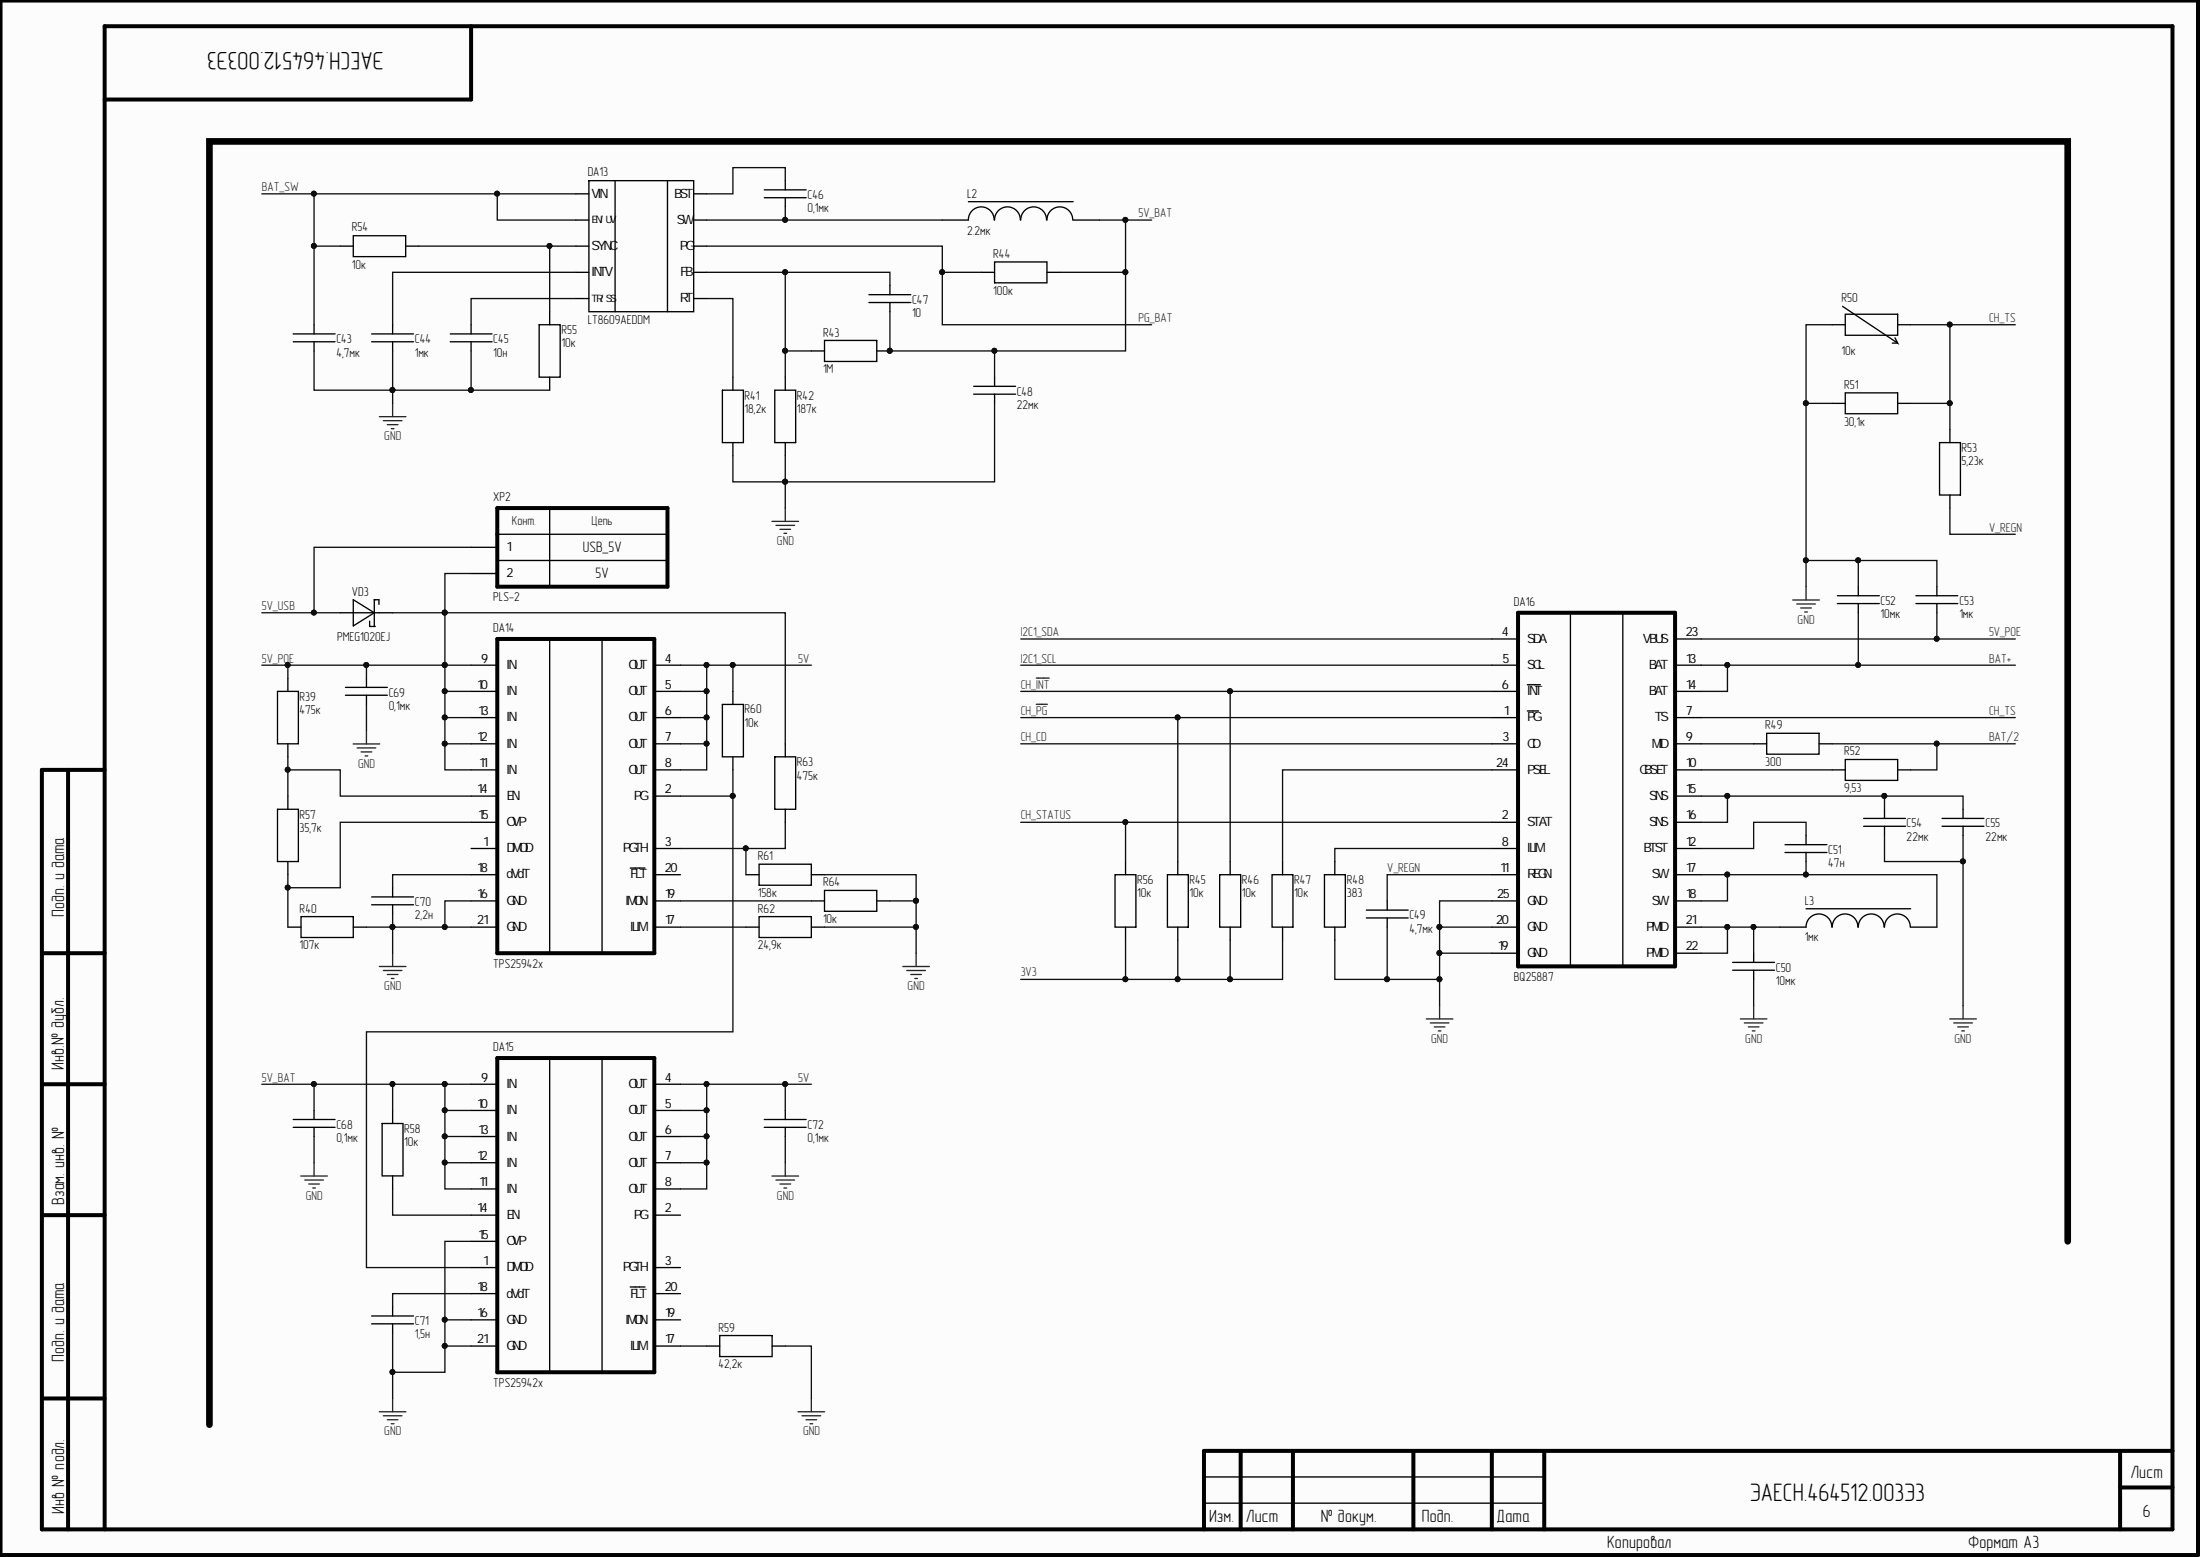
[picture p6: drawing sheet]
<svg xmlns="http://www.w3.org/2000/svg" width="420mm" height="297mm" viewBox="0 0 420 297" stroke-linecap="round" stroke-linejoin="round" font-family="sans-serif">
<path d="M0 0h419.5v296.7h-419.5z" fill="#fcfcfc"/>
<g fill="none" stroke="#000" stroke-width=".76">
<path d="M.1 .1h419.3v296.6h-419.3zM89.9 5v14h-69.9M94.9 96.9h32.5v15h-32.5zM289.7 116.9h29.9v67.5h-29.9zM94.9 121.9h30v59.9h-30zM13 146.9v144.9M20 146.9h-12v144.9h406.6v-286.8h-394.6v286.8M8 181.8h12M8 206.8h12M94.9 201.8h30v60h-30zM8 231.8h12M8 266.8h12"/>
<path d="M236.7 276.8v15M246.7 276.8v15M269.7 276.8v15M284.7 276.8v15M294.7 276.8v15M404.6 276.8v15M414.6 276.8h-184.9v15M404.6 283.8h10"/>
</g>
<g fill="none" stroke="#000" stroke-width=".25">
<path d="M109.9 37h2.5M112.4 34.5h20v25h-20zM117.4 34.5v25M127.4 34.5v25M132.4 37h2.5M145.8 37.7h8M145.8 36.2h8M149.8 34.5v1.7M149.8 37.7v1.8M184.8 38.5h20M64.9 47h2.5M67.4 45h10v4h-10z"/>
<path d="M77.4 47h2.5M104.9 59.5v2.5M109.9 57h2.5M109.9 42h2.5M109.9 52h2.5M109.9 47h2.5M132.4 57h2.5M132.4 42h2.5M132.4 52h2.5M132.4 47h2.5M165.8 56.2h8M165.8 57.7h8"/>
<path d="M169.8 54.5v1.7M169.8 57.7v1.8M187.3 52h2.5M189.7 42a2.46 2.46 0 0 0-2.5-2.5 2.46 2.46 0 0 0-2.4 2.5h-5M189.8 50h10v4h-10zM194.7 42a2.46 2.46 0 0 0-2.5-2.5 2.46 2.46 0 0 0-2.4 2.5M199.7 42a2.46 2.46 0 0 0-2.5-2.5 2.46 2.46 0 0 0-2.4 2.5M199.8 52h2.5M204.7 42a2.46 2.46 0 0 0-2.5-2.5 2.46 2.46 0 0 0-2.4 2.5M204.8 42h5M351.6 58.5l10.5 7-.5-1.1M352.1 59.9h10v4.1h-10z"/>
<path d="M55.9 65.2h8M55.9 63.7h8M59.9 62v1.7M59.9 65.2v1.8M70.9 65.2h8M70.9 63.7h8M74.9 62v1.7M74.9 65.2v1.8M85.9 65.2h8M85.9 63.7h8M89.9 62v1.7M89.9 65.2v1.8"/>
<path d="M102.9 62h4v10h-4zM104.9 72v2.4M137.8 74.4h4.1v10h-4.1zM139.9 72v2.4M147.8 74.4h4v10h-4zM149.8 72v2.4M154.8 67h2.5M157.3 64.9h10v4.1h-10zM167.3 67h2.5M185.8 75.2h8M185.8 73.7h8M189.8 72v1.7"/>
<path d="M189.8 75.2v1.8M349.6 77h2.5M349.6 62h2.5M352.1 74.9h10v4h-10zM361.1 65.5h1M362.1 77h2.5M362.1 62h2.5M104.9 96.9v15M139.9 84.4v2.5M149.8 84.4v2.5M370.1 84.4h4v10h-4zM372.1 81.9v2.5"/>
<path d="M372.1 94.4v2.5M64.9 116.9h10M67.4 114.4l4 2.5-4 2.5zM70.5 118.5v1h.9M71.4 119.5h.1M71.4 114.4h.1M71.4 114.4v5M71.4 114.4h.9v.9M89.9 109.4h5M89.9 104.4h5M94.9 101.9h32.5M94.9 106.9h32.5"/>
<path d="M299.7 116.9v67.5M309.7 116.9v67.5M350.6 115.2h8M350.6 113.7h8M354.6 111.9v1.8M354.6 115.2v1.7M365.6 115.2h8M365.6 113.7h8M369.6 111.9v1.8M369.6 115.2v1.7M53 131.9h3.9v10h-3.9zM54.9 129.4v2.5"/>
<path d="M65.9 132.6h8M65.9 131.1h8M69.9 129.4v1.7M69.9 132.6v1.8M89.9 136.9h5M89.9 126.9h5M89.9 131.9h5M104.9 121.9v59.9M114.9 121.9v59.9M124.9 136.9h5M124.9 126.9h5M124.9 131.9h5"/>
<path d="M137.8 134.4h4.1v10h-4.1zM139.9 131.9v2.5M284.7 136.9h5M284.7 121.9h5M284.7 126.9h5M284.7 131.9h5M291.4 135.6h2.2M291.4 130.6h2.5M319.6 136.9h5M319.6 121.9h5M319.6 126.9h5M319.6 131.9h5"/>
<path d="M337.1 139.9h10v4h-10zM53 154.4h3.9v10h-3.9zM54.9 141.9v2.5M54.9 151.9v2.5M89.9 156.9h5M89.9 141.9h5M89.9 146.9h5M89.9 151.9h5M124.9 141.9h5M124.9 146.9h5M124.9 151.9h5M139.9 144.4v2.5"/>
<path d="M147.8 144.4h4v10h-4zM149.8 141.9v2.5M149.8 154.4v2.5M284.7 156.9h5M284.7 141.9h5M284.7 146.9h5M319.6 156.9h5M319.6 141.9h5M319.6 146.9h5M319.6 151.9h5M334.6 141.9h2.5M344.6 159.4v1.7"/>
<path d="M347.1 141.9h2.5M349.6 146.9h2.5M352.1 144.9h10v4h-10zM355.6 157.6h8M355.6 156.1h8M359.6 154.4v1.7M359.6 157.6v1.8M362.1 146.9h2.5M370.6 157.6h8M370.6 156.1h8M374.6 154.4v1.7M374.6 157.6v1.8"/>
<path d="M54.9 176.9h2.5M54.9 164.4v2.5M57.4 174.9h10v4h-10zM67.4 176.9h2.5M70.9 172.6h8M70.9 171.1h8M74.9 169.4v1.7M74.9 172.6v1.8M89.9 161.9h5M89.9 166.9h5M89.9 171.9h5M89.9 176.9h5"/>
<path d="M120.3 165.6h2.8M124.9 161.9h5M124.9 166.9h5M124.9 171.9h5M124.9 176.9h5M142.3 166.9h2.5M142.3 176.9h2.5M144.8 164.9h10v4h-10zM144.8 174.9h10v4h-10zM154.8 166.9h2.5M154.8 171.9h2.5M154.8 176.9h2.5"/>
<path d="M157.3 169.9h10v4h-10zM167.3 171.9h2.5M212.8 166.9h4v10h-4zM214.8 164.4v2.5M214.8 176.9v2.5M222.8 166.9h4v10h-4zM224.7 164.4v2.5M224.7 176.9v2.5M232.7 166.9h4v10h-4zM234.7 164.4v2.5M234.7 176.9v2.5M242.7 166.9h4v10h-4z"/>
<path d="M244.7 164.4v2.5M244.7 176.9v2.5M252.7 166.9h4v10h-4zM254.7 164.4v2.5M254.7 176.9v2.5M260.7 175.1h8M260.7 173.6h8M264.7 171.9v1.7M264.7 175.1v1.8M284.7 161.9h5M284.7 166.9h5M284.7 171.9h5"/>
<path d="M284.7 176.9h5M319.6 161.9h5M319.6 166.9h5M319.6 171.9h5M319.6 176.9h5M340.6 162.6h8M340.6 161.1h8M344.6 173.4h20M344.6 162.6v1.8M349.6 176.9a2.46 2.46 0 0 0-2.5-2.5 2.46 2.46 0 0 0-2.5 2.5h-5M354.5 176.9a2.45 2.45 0 0 0-2.4-2.5 2.45 2.45 0 0 0-2.5 2.5M359.5 176.9a2.46 2.46 0 0 0-2.4-2.5 2.46 2.46 0 0 0-2.5 2.5"/>
<path d="M364.5 176.9a2.46 2.46 0 0 0-2.4-2.5 2.46 2.46 0 0 0-2.5 2.5M364.6 176.9h5M284.7 181.8h5M319.6 181.8h5M330.6 185.1h8M330.6 183.6h8M334.6 181.8v1.8M334.6 185.1v1.7M55.9 215.1h8M55.9 213.6h8M59.9 211.8v1.8M59.9 215.1v1.7"/>
<path d="M72.9 214.3h4v10h-4zM74.9 211.8v2.5M89.9 216.8h5M89.9 206.8h5M89.9 211.8h5M104.9 201.8v60M114.9 201.8v60M124.9 216.8h5M124.9 206.8h5M124.9 211.8h5M145.8 215.1h8M145.8 213.6h8"/>
<path d="M149.8 211.8v1.8M149.8 215.1v1.7M74.9 224.3v2.5M89.9 236.8h5M89.9 226.8h5M89.9 231.8h5M89.9 221.8h5M124.9 226.8h5M124.9 231.8h5M124.9 221.8h5M70.9 252.6h8M70.9 251.1h8"/>
<path d="M74.9 249.3v1.8M74.9 252.6v1.7M89.9 246.8h5M89.9 256.8h5M89.9 241.8h5M89.9 251.8h5M120.3 245.5h2.8M124.9 246.8h5M124.9 256.8h5M124.9 241.8h5M124.9 251.8h5M134.9 256.8h2.4"/>
<path d="M137.3 254.8h10v4h-10zM147.3 256.8h2.5M229.7 281.8h65M229.7 286.8h65"/>
</g>
<path d="M394.6 236.8v-209.8h-354.6v244.8" fill="none" stroke="#000" stroke-width="1.3"/>
<g fill="#0e0e0e" stroke="#0e0e0e" stroke-width=".19">
<circle cx="169.8" cy="66.9" r=".47"/>
<circle cx="89.9" cy="74.4" r=".47"/>
<circle cx="74.9" cy="74.4" r=".47"/>
<circle cx="94.9" cy="36.9" r=".47"/>
<circle cx="149.8" cy="41.9" r=".47"/>
<circle cx="179.8" cy="51.9" r=".47"/>
<circle cx="214.7" cy="51.9" r=".47"/>
<circle cx="214.7" cy="41.9" r=".47"/>
<circle cx="149.8" cy="66.9" r=".47"/>
<circle cx="189.7" cy="66.9" r=".47"/>
<circle cx="149.8" cy="91.9" r=".47"/>
<circle cx="329.6" cy="126.9" r=".47"/>
<circle cx="354.6" cy="126.9" r=".47"/>
<circle cx="369.6" cy="121.9" r=".47"/>
<circle cx="334.6" cy="176.8" r=".47"/>
<circle cx="329.6" cy="176.8" r=".47"/>
<circle cx="329.6" cy="166.8" r=".47"/>
<circle cx="344.6" cy="166.8" r=".47"/>
<circle cx="329.6" cy="151.8" r=".47"/>
<circle cx="274.7" cy="176.8" r=".47"/>
<circle cx="274.7" cy="181.8" r=".47"/>
<circle cx="264.7" cy="186.8" r=".47"/>
<circle cx="354.6" cy="106.9" r=".47"/>
<circle cx="369.6" cy="141.9" r=".47"/>
<circle cx="234.7" cy="131.9" r=".47"/>
<circle cx="224.7" cy="186.8" r=".47"/>
<circle cx="234.7" cy="186.8" r=".47"/>
<circle cx="274.7" cy="186.8" r=".47"/>
<circle cx="372" cy="76.9" r=".47"/>
<circle cx="372" cy="61.9" r=".47"/>
<circle cx="344.6" cy="76.9" r=".47"/>
<circle cx="359.6" cy="151.8" r=".47"/>
<circle cx="374.6" cy="164.3" r=".47"/>
<circle cx="59.9" cy="46.9" r=".47"/>
<circle cx="104.9" cy="46.9" r=".47"/>
<circle cx="214.7" cy="156.8" r=".47"/>
<circle cx="214.7" cy="186.8" r=".47"/>
<circle cx="224.7" cy="136.9" r=".47"/>
<circle cx="84.9" cy="126.9" r=".47"/>
<circle cx="84.9" cy="131.9" r=".47"/>
<circle cx="84.9" cy="136.9" r=".47"/>
<circle cx="84.9" cy="141.9" r=".47"/>
<circle cx="69.9" cy="126.9" r=".47"/>
<circle cx="54.9" cy="126.9" r=".47"/>
<circle cx="74.9" cy="176.8" r=".47"/>
<circle cx="84.9" cy="176.8" r=".47"/>
<circle cx="134.8" cy="141.9" r=".47"/>
<circle cx="134.8" cy="136.9" r=".47"/>
<circle cx="134.8" cy="131.9" r=".47"/>
<circle cx="134.8" cy="126.9" r=".47"/>
<circle cx="134.8" cy="221.8" r=".47"/>
<circle cx="134.8" cy="216.8" r=".47"/>
<circle cx="134.8" cy="211.8" r=".47"/>
<circle cx="134.8" cy="206.8" r=".47"/>
<circle cx="84.9" cy="206.8" r=".47"/>
<circle cx="84.9" cy="211.8" r=".47"/>
<circle cx="84.9" cy="216.8" r=".47"/>
<circle cx="84.9" cy="221.8" r=".47"/>
<circle cx="139.8" cy="151.8" r=".47"/>
<circle cx="59.9" cy="206.8" r=".47"/>
<circle cx="74.9" cy="206.8" r=".47"/>
<circle cx="84.9" cy="256.8" r=".47"/>
<circle cx="84.9" cy="251.8" r=".47"/>
<circle cx="74.9" cy="261.8" r=".47"/>
<circle cx="139.8" cy="126.9" r=".47"/>
<circle cx="84.9" cy="116.9" r=".47"/>
<circle cx="149.8" cy="206.8" r=".47"/>
<circle cx="142.3" cy="161.8" r=".47"/>
<circle cx="174.8" cy="171.8" r=".47"/>
<circle cx="174.8" cy="176.8" r=".47"/>
<circle cx="59.9" cy="116.9" r=".47"/>
<circle cx="59.9" cy="36.9" r=".47"/>
<circle cx="149.8" cy="51.9" r=".47"/>
<circle cx="344.6" cy="106.9" r=".47"/>
<circle cx="54.9" cy="169.3" r=".47"/>
<circle cx="54.9" cy="146.8" r=".47"/>
</g>
<g fill="none" stroke="#262626" stroke-width=".25">
<path d="M72.4 79.5h5.1M74.9 77v2.5M73.1 80.3h3.6M73.9 81h2M74.7 81.8h.5M147.3 99.5h5.1M149.8 96.9v2.6M148.1 100.2h3.5M148.8 101h2.1M149.6 101.7h.5M342.1 114.5h5.1M342.9 115.2h3.5"/>
<path d="M343.6 116h2M344.4 116.7h.5M344.6 111.9v2.6M69.9 139.4v2.5M197.8 129.4h2.4M197.8 134.4h2.1M67.4 141.9h5.1M68.1 142.7h3.6M68.9 143.4h2M69.7 144.2h.5M72.4 184.4h5.1M73.1 185.1h3.6"/>
<path d="M73.9 185.9h2M74.7 186.7h.5M74.9 181.8v2.6M172.3 184.4h5.1M173 185.1h3.6M173.8 185.9h2M174.6 186.7h.5M174.8 181.8v2.6M272.2 194.4h5M272.9 195.1h3.6M273.7 195.9h2M274.5 196.7h.5"/>
<path d="M274.7 191.8v2.6M332.1 194.4h5.1M332.9 195.1h3.5M333.6 195.9h2M334.4 196.7h.5M334.6 191.8v2.6M372.1 194.4h5M372.8 195.1h3.6M373.6 195.9h2M374.3 196.7h.5M374.6 191.8v2.6M57.4 224.4h5.1"/>
<path d="M58.2 225.1h3.5M58.9 225.9h2M59.7 226.6h.5M59.9 221.8v2.6M147.3 224.4h5.1M148.1 225.1h3.5M148.8 225.9h2.1M149.6 226.6h.5M149.8 221.8v2.6M72.4 269.3h5.1M73.1 270.1h3.6M73.9 270.9h2"/>
<path d="M74.7 271.6h.5M74.9 266.8v2.5M152.3 269.3h5.1M153 270.1h3.6M153.8 270.9h2M154.6 271.6h.5M154.8 266.8v2.5"/>
</g>
<g fill="none" stroke="#0e0e0e" stroke-width=".25">
<path d="M50 37h44.9v5h15M59.9 37v25M94.9 37h15M149.8 34.5v-2.5h-9.9v5h-5M149.8 39.5v2.5M59.9 47h5M79.9 47h30M104.9 47v12.5M109.9 57h-20v5M109.9 52h-35v10M134.9 47h44.9v5h7.5M134.9 57h5v15"/>
<path d="M134.9 52h34.9v2.5M134.9 42h44.9M149.8 52v20M179.8 52v10h39.9M209.8 42h5v10h-12.5M214.8 52v15h-45v-7.5M214.8 42h4.9M59.9 67v7.4h30v-7.4M74.9 67v10M89.9 74.4h15M149.8 67h5M189.8 77v14.9h-40v-5"/>
<path d="M189.8 67v5M344.6 77h5M349.6 62h-5v44.9M364.6 62h20M372.1 62v15h-7.5M372.1 77v4.9M139.9 86.9v5h9.9v5M372.1 96.9v5h12.5M59.9 116.9h5M74.9 116.9h10v10h5M89.9 109.4h-5v7.5h64.9v25M89.9 104.4h-30v12.5h-9.9"/>
<path d="M344.6 111.9v-5h25v5M354.6 116.9v10h-25v5h-5M354.6 106.9v5M369.6 116.9v5h-45M50 126.9h34.9v20h5M54.9 126.9v2.5M69.9 126.9v2.5M69.9 134.4v5M84.9 136.9h5M84.9 131.9h5M129.9 126.9h5M129.9 136.9h5"/>
<path d="M129.9 131.9h5M139.9 126.9v5M154.8 126.9h-19.9v20h-5M194.8 136.9h89.9M194.8 131.9h89.9M194.8 126.9h89.9M194.8 121.9h89.9M224.7 136.9v27.5M234.7 131.9v32.5M324.6 126.9h5M324.6 136.9h60M354.6 126.9h30"/>
<path d="M369.6 121.9h15M54.9 144.4v7.5M54.9 146.9h10v5h25M84.9 141.9h5M89.9 156.9h-25v12.5h-10M129.9 151.9h10v44.9h-70v45h20M129.9 141.9h5M139.9 146.9v5M149.8 156.9v5h-19.9M194.8 156.9h89.9M194.8 141.9h89.9M214.8 156.9v7.5"/>
<path d="M284.7 146.9h-40v17.5M324.6 151.9h5M324.6 141.9h10M324.6 146.9h25M344.6 159.4v-2.5h-10v5h-10M349.6 141.9h35M359.6 159.4v5h15M359.6 151.9v2.5M369.6 141.9v5h-5M374.6 154.4v-2.5h-45v5h-5M374.6 159.4v32.4M54.9 166.9v10"/>
<path d="M69.9 176.9h5v4.9M74.9 174.4v2.5h15M89.9 166.9h-15v2.5M89.9 171.9h-5v5M129.9 176.9h12.4M129.9 171.9h24.9M142.3 161.9v5M157.3 166.9h17.5v5M169.8 171.9h5M174.8 171.9v5h-17.5M174.8 176.9v4.9M214.8 179.4v7.4"/>
<path d="M224.7 179.4v7.4M234.7 179.4v7.4M244.7 179.4v7.4h-49.9M254.7 179.4v7.4h10M264.7 176.9v9.9h10M274.7 176.9h10M284.7 166.9h-20v5M284.7 161.9h-30v2.5M284.7 171.9h-10v19.9M324.6 171.9h5v-5h40v10M324.6 176.9h5M324.6 166.9h5"/>
<path d="M334.6 176.9v4.9M339.6 176.9h-10v4.9h-5M344.6 164.4v2.5M274.7 181.8h10M334.6 186.8v5M50 206.8h34.9v20h5M59.9 206.8v5M59.9 216.8v5M74.9 206.8v5M84.9 216.8h5M84.9 211.8h5M84.9 206.8h5"/>
<path d="M129.9 216.8h5M129.9 211.8h5M129.9 206.8h5M149.8 206.8v5M149.8 216.8v5M154.8 206.8h-19.9v20h-5M74.9 226.8v5h15M84.9 221.8h5M89.9 236.8h-5v15M129.9 221.8h5M74.9 254.3v7.5h10v-5M89.9 246.8h-15v2.5"/>
<path d="M89.9 251.8h-5v5h5M129.9 256.8h5M149.8 256.8h5v10M74.9 261.8v5"/>
</g>
<g font-size="4.8">
<text x="73.2" y="10" transform="rotate(-180 73.2 10)">ЭАЕСН.464512.003Э3</text>
<text x="333.9" y="286.3">ЭАЕСН.464512.003Э3</text>
</g>
<g font-size="3.4">
<text x="12.3" y="174.9" transform="rotate(-90 12.3 174.9)">Подп. и дата</text>
<text x="12.2" y="204.1" transform="rotate(-90 12.2 204.1)">Инв.№ дубл.</text>
<text x="12.3" y="229.9" transform="rotate(-90 12.3 229.9)">Взам. инв. №</text>
<text x="12.3" y="259.8" transform="rotate(-90 12.3 259.8)">Подп. и дата</text>
<text x="406.5" y="282">Лист</text>
<text x="12.3" y="288.8" transform="rotate(-90 12.3 288.8)">Инв № подл.</text>
<text x="230.7" y="290.3">Изм.</text>
<text x="237.7" y="290.3">Лист</text>
<text x="252" y="290.3">№ докум.</text>
<text x="271.3" y="290.3">Подп.</text>
<text x="285.6" y="290.3">Дата</text>
<text x="408.9" y="289.5">6</text>
<text x="306.7" y="295.4">Копировал</text>
<text x="375.6" y="295.4">Формат А3</text>
</g>
<g font-size="2.9">
<text x="111.2" y="105.3">USB_5V</text>
<text x="113.7" y="110.3">5V</text>
</g>
<g font-size="2.5">
<text x="112.1" y="33.7">DA13</text>
<text x="112.9" y="37.7">VIN</text>
<text x="128.6" y="37.7">BST</text>
<text x="154.1" y="40.5">0,1мк</text>
<text x="154.1" y="38">C46</text>
<text x="184.5" y="37.7">L2</text>
<text x="67.1" y="44.2">R54</text>
<text x="112.9" y="47.7">SYNC</text>
<text x="129.1" y="42.7">SW</text>
<text x="129.7" y="47.7">PG</text>
<text x="184.5" y="44.8">2.2мк</text>
<text x="67.1" y="51.3">10к</text>
<text x="112.9" y="52.7">INTV</text>
<text x="129.8" y="52.7">FB</text>
<text x="189.5" y="49.2">R44</text>
<text x="129.7" y="57.7">RT</text>
<text x="174" y="58">C47</text>
<text x="189.5" y="56.3">100к</text>
<text x="351.4" y="57.7">R50</text>
<text x="64.2" y="65.5">C43</text>
<text x="79.2" y="65.5">C44</text>
<text x="94.1" y="65.5">C45</text>
<text x="107.2" y="63.7">R55</text>
<text x="112.1" y="61.8">LT8609AEDDM</text>
<text x="157" y="64.2">R43</text>
<text x="174" y="60.5">10</text>
<text x="64.2" y="68">4,7мк</text>
<text x="79.2" y="68">1мк</text>
<text x="94.1" y="68">10н</text>
<text x="107.2" y="66.2">10к</text>
<text x="157" y="71.2">1М</text>
<text x="351.4" y="67.7">10к</text>
<text x="142.1" y="76.2">R41</text>
<text x="152.1" y="76.2">R42</text>
<text x="194" y="75.5">C48</text>
<text x="351.9" y="74.2">R51</text>
<text x="142.1" y="78.8">18,2к</text>
<text x="152.1" y="78.8">187к</text>
<text x="194" y="78">22мк</text>
<text x="351.9" y="81.2">30,1к</text>
<text x="374.3" y="88.7">5,23к</text>
<text x="374.3" y="86.2">R53</text>
<text x="94.1" y="95.6">XP2</text>
<text x="96.7" y="105.2">1</text>
<text x="67.1" y="113.6">VD3</text>
<text x="96.7" y="110.1">2</text>
<text x="94.1" y="114.7">PLS-2</text>
<text x="288.9" y="115.6">DA16</text>
<text x="358.8" y="117.9">10мк</text>
<text x="358.8" y="115.4">C52</text>
<text x="373.9" y="117.9">1мк</text>
<text x="373.9" y="115.4">C53</text>
<text x="64.4" y="122.2">PMEG1020EJ</text>
<text x="94.1" y="120.6">DA14</text>
<text x="286.6" y="121.4">4</text>
<text x="291.4" y="122.7">SDA</text>
<text x="313.5" y="122.7">VBUS</text>
<text x="321.7" y="121.4">23</text>
<text x="91.1" y="131.4">10</text>
<text x="91.8" y="126.4">9</text>
<text x="96.7" y="127.7">IN</text>
<text x="119.9" y="127.7">OUT</text>
<text x="126.9" y="126.4">4</text>
<text x="126.9" y="131.4">5</text>
<text x="286.6" y="131.4">6</text>
<text x="286.7" y="126.4">5</text>
<text x="291.4" y="127.7">SCL</text>
<text x="314.6" y="127.7">BAT</text>
<text x="321.7" y="126.4">13</text>
<text x="321.7" y="131.4">14</text>
<text x="57.2" y="136.2">475к</text>
<text x="57.2" y="133.7">R39</text>
<text x="74.2" y="135.4">0,1мк</text>
<text x="74.2" y="132.9">C69</text>
<text x="91.3" y="136.4">13</text>
<text x="96.7" y="137.6">IN</text>
<text x="96.7" y="132.7">IN</text>
<text x="119.9" y="137.6">OUT</text>
<text x="119.9" y="132.7">OUT</text>
<text x="126.9" y="136.4">6</text>
<text x="142.1" y="136.1">R60</text>
<text x="286.9" y="136.4">1</text>
<text x="291.4" y="137.6">PG</text>
<text x="291.4" y="132.7">INT</text>
<text x="314.6" y="132.7">BAT</text>
<text x="315.8" y="137.6">TS</text>
<text x="321.7" y="136.4">7</text>
<text x="91.1" y="141.4">12</text>
<text x="96.7" y="142.6">IN</text>
<text x="119.9" y="142.6">OUT</text>
<text x="126.9" y="141.4">7</text>
<text x="142.1" y="138.7">10к</text>
<text x="286.7" y="141.4">3</text>
<text x="291.4" y="142.6">CD</text>
<text x="315.2" y="142.6">MID</text>
<text x="321.7" y="141.4">9</text>
<text x="336.8" y="139.1">R49</text>
<text x="91.4" y="146.4">11</text>
<text x="96.7" y="147.6">IN</text>
<text x="119.9" y="147.6">OUT</text>
<text x="126.9" y="146.4">8</text>
<text x="152.1" y="148.7">475к</text>
<text x="152.1" y="146.2">R63</text>
<text x="285.5" y="146.4">24</text>
<text x="291.4" y="147.6">PSEL</text>
<text x="312.8" y="147.6">CBSET</text>
<text x="321.7" y="146.4">10</text>
<text x="336.8" y="146.2">300</text>
<text x="351.9" y="144.1">R52</text>
<text x="91.1" y="151.3">14</text>
<text x="96.7" y="152.6">EN</text>
<text x="120.9" y="152.6">PG</text>
<text x="126.9" y="151.3">2</text>
<text x="314.7" y="152.6">SNS</text>
<text x="321.7" y="151.3">15</text>
<text x="351.9" y="151.2">9,53</text>
<text x="57.2" y="158.7">35,7к</text>
<text x="57.2" y="156.2">R57</text>
<text x="91.3" y="156.3">15</text>
<text x="92.2" y="161.3">1</text>
<text x="96.7" y="157.6">OVP</text>
<text x="126.9" y="161.3">3</text>
<text x="286.6" y="156.3">2</text>
<text x="286.6" y="161.3">8</text>
<text x="291.4" y="157.6">STAT</text>
<text x="314.7" y="157.6">SNS</text>
<text x="321.7" y="161.3">12</text>
<text x="321.7" y="156.3">16</text>
<text x="363.8" y="160.4">22мк</text>
<text x="363.8" y="157.9">C54</text>
<text x="378.9" y="160.4">22мк</text>
<text x="378.9" y="157.9">C55</text>
<text x="91.1" y="166.3">18</text>
<text x="96.7" y="167.6">dVdT</text>
<text x="96.7" y="162.6">DMOD</text>
<text x="118.8" y="162.6">PGTH</text>
<text x="120.3" y="167.6">FLT</text>
<text x="126.9" y="166.3">20</text>
<text x="144.6" y="164.1">R61</text>
<text x="286.3" y="166.3">11</text>
<text x="291.4" y="162.6">ILIM</text>
<text x="291.4" y="167.6">REGN</text>
<text x="313.6" y="162.6">BTST</text>
<text x="315.2" y="167.6">SW</text>
<text x="321.7" y="166.3">17</text>
<text x="348.9" y="165.4">47н</text>
<text x="348.9" y="162.9">C51</text>
<text x="79.2" y="172.8">C70</text>
<text x="91.1" y="171.3">16</text>
<text x="96.7" y="172.6">GND</text>
<text x="119.3" y="172.6">IMON</text>
<text x="126.9" y="171.3">19</text>
<text x="144.6" y="171.1">158к</text>
<text x="157" y="169.1">R64</text>
<text x="217" y="171.1">10к</text>
<text x="217" y="168.6">R56</text>
<text x="227" y="171.1">10к</text>
<text x="227" y="168.6">R45</text>
<text x="237" y="171.1">10к</text>
<text x="237" y="168.6">R46</text>
<text x="246.9" y="171.1">10к</text>
<text x="246.9" y="168.6">R47</text>
<text x="257" y="171.1">383</text>
<text x="257" y="168.6">R48</text>
<text x="285.7" y="171.3">25</text>
<text x="291.4" y="172.6">GND</text>
<text x="315.2" y="172.6">SW</text>
<text x="321.7" y="171.3">18</text>
<text x="344.4" y="172.6">L3</text>
<text x="57.2" y="174.1">R40</text>
<text x="79.2" y="175.4">2,2н</text>
<text x="91.1" y="176.3">21</text>
<text x="96.7" y="177.6">GND</text>
<text x="120.3" y="177.6">ILIM</text>
<text x="126.9" y="176.3">17</text>
<text x="144.6" y="174.1">R62</text>
<text x="157" y="176.1">10к</text>
<text x="268.9" y="177.9">4,7мк</text>
<text x="268.9" y="175.4">C49</text>
<text x="285.5" y="176.3">20</text>
<text x="291.4" y="177.6">GND</text>
<text x="314.1" y="177.6">PMID</text>
<text x="321.7" y="176.3">21</text>
<text x="344.4" y="179.6">1мк</text>
<text x="57.2" y="181.1">107к</text>
<text x="94.1" y="184.6">TPS25942x</text>
<text x="144.6" y="181.1">24,9к</text>
<text x="285.8" y="181.3">19</text>
<text x="291.4" y="182.6">GND</text>
<text x="314.1" y="182.6">PMID</text>
<text x="321.7" y="181.3">22</text>
<text x="338.9" y="185.4">C50</text>
<text x="288.9" y="187.1">BQ25887</text>
<text x="338.9" y="187.9">10мк</text>
<text x="94.1" y="200.6">DA15</text>
<text x="91.8" y="206.3">9</text>
<text x="96.7" y="207.6">IN</text>
<text x="119.9" y="207.6">OUT</text>
<text x="126.9" y="206.3">4</text>
<text x="64.2" y="215.3">C68</text>
<text x="91.1" y="211.3">10</text>
<text x="96.7" y="212.6">IN</text>
<text x="119.9" y="212.6">OUT</text>
<text x="126.9" y="211.3">5</text>
<text x="154.1" y="215.3">C72</text>
<text x="64.2" y="217.8">0,1мк</text>
<text x="77.1" y="218.6">10к</text>
<text x="77.1" y="216.1">R58</text>
<text x="91.1" y="221.3">12</text>
<text x="91.3" y="216.3">13</text>
<text x="96.7" y="217.6">IN</text>
<text x="119.9" y="217.6">OUT</text>
<text x="126.9" y="216.3">6</text>
<text x="126.9" y="221.3">7</text>
<text x="154.1" y="217.8">0,1мк</text>
<text x="91.4" y="226.3">11</text>
<text x="96.7" y="227.6">IN</text>
<text x="96.7" y="222.6">IN</text>
<text x="119.9" y="227.6">OUT</text>
<text x="119.9" y="222.6">OUT</text>
<text x="126.9" y="226.3">8</text>
<text x="91.1" y="231.3">14</text>
<text x="96.7" y="232.6">EN</text>
<text x="120.9" y="232.6">PG</text>
<text x="126.9" y="231.3">2</text>
<text x="91.3" y="236.3">15</text>
<text x="96.7" y="237.6">OVP</text>
<text x="92.2" y="241.3">1</text>
<text x="96.7" y="242.5">DMOD</text>
<text x="118.8" y="242.5">PGTH</text>
<text x="126.9" y="241.3">3</text>
<text x="91.1" y="246.3">18</text>
<text x="91.1" y="251.3">16</text>
<text x="96.7" y="247.5">dVdT</text>
<text x="120.3" y="247.5">FLT</text>
<text x="126.9" y="251.3">19</text>
<text x="126.9" y="246.3">20</text>
<text x="79.2" y="255.3">1,5н</text>
<text x="79.2" y="252.8">C71</text>
<text x="91.1" y="256.2">21</text>
<text x="96.7" y="252.5">GND</text>
<text x="96.7" y="257.5">GND</text>
<text x="119.3" y="252.5">IMON</text>
<text x="120.3" y="257.5">ILIM</text>
<text x="126.9" y="256.2">17</text>
<text x="137.1" y="254">R59</text>
<text x="137.1" y="261.1">42,2к</text>
<text x="94.1" y="264.5">TPS25942x</text>
</g>
<g font-size="2.5" fill="#262626">
<text x="50" y="36.5">BAT_SW</text>
<text x="217.3" y="41.5">5V_BAT</text>
<text x="217.3" y="61.4">PG_BAT</text>
<text x="379.6" y="61.4">CH_TS</text>
<text x="73.3" y="84">GND</text>
<text x="379.6" y="101.4">V_REGN</text>
<text x="148.3" y="104">GND</text>
<text x="50" y="116.4">5V_USB</text>
<text x="343" y="119">GND</text>
<text x="194.8" y="121.4">I2C1_SDA</text>
<text x="379.6" y="121.4">5V_POE</text>
<text x="50" y="126.4">5V_POE</text>
<text x="152.3" y="126.4">5V</text>
<text x="194.8" y="126.4">I2C1_SCL</text>
<text x="194.8" y="131.4">CH_INT</text>
<text x="379.6" y="126.4">BAT+</text>
<text x="194.8" y="136.4">CH_PG</text>
<text x="379.6" y="136.4">CH_TS</text>
<text x="194.8" y="141.4">CH_CD</text>
<text x="379.6" y="141.4">BAT/2</text>
<text x="68.3" y="146.4">GND</text>
<text x="194.8" y="156.3">CH_STATUS</text>
<text x="264.7" y="166.3">V_REGN</text>
<text x="73.3" y="188.9">GND</text>
<text x="173.2" y="188.9">GND</text>
<text x="194.8" y="186.3">3V3</text>
<text x="273.1" y="199">GND</text>
<text x="333" y="199">GND</text>
<text x="373" y="199">GND</text>
<text x="50" y="206.3">5V_BAT</text>
<text x="152.3" y="206.3">5V</text>
<text x="58.4" y="228.9">GND</text>
<text x="148.3" y="228.9">GND</text>
<text x="73.3" y="273.8">GND</text>
<text x="153.2" y="273.8">GND</text>
</g>
<g font-size="2.5" fill="#0e0e0e">
<text x="97.7" y="100.2">Конт.</text>
<text x="112.9" y="100.2">Цепь</text>
</g>
<g font-size="1.9">
<text x="112.9" y="42.6">EN/UV</text>
<text x="112.9" y="57.5">TR/SS</text>
</g>
</svg>
